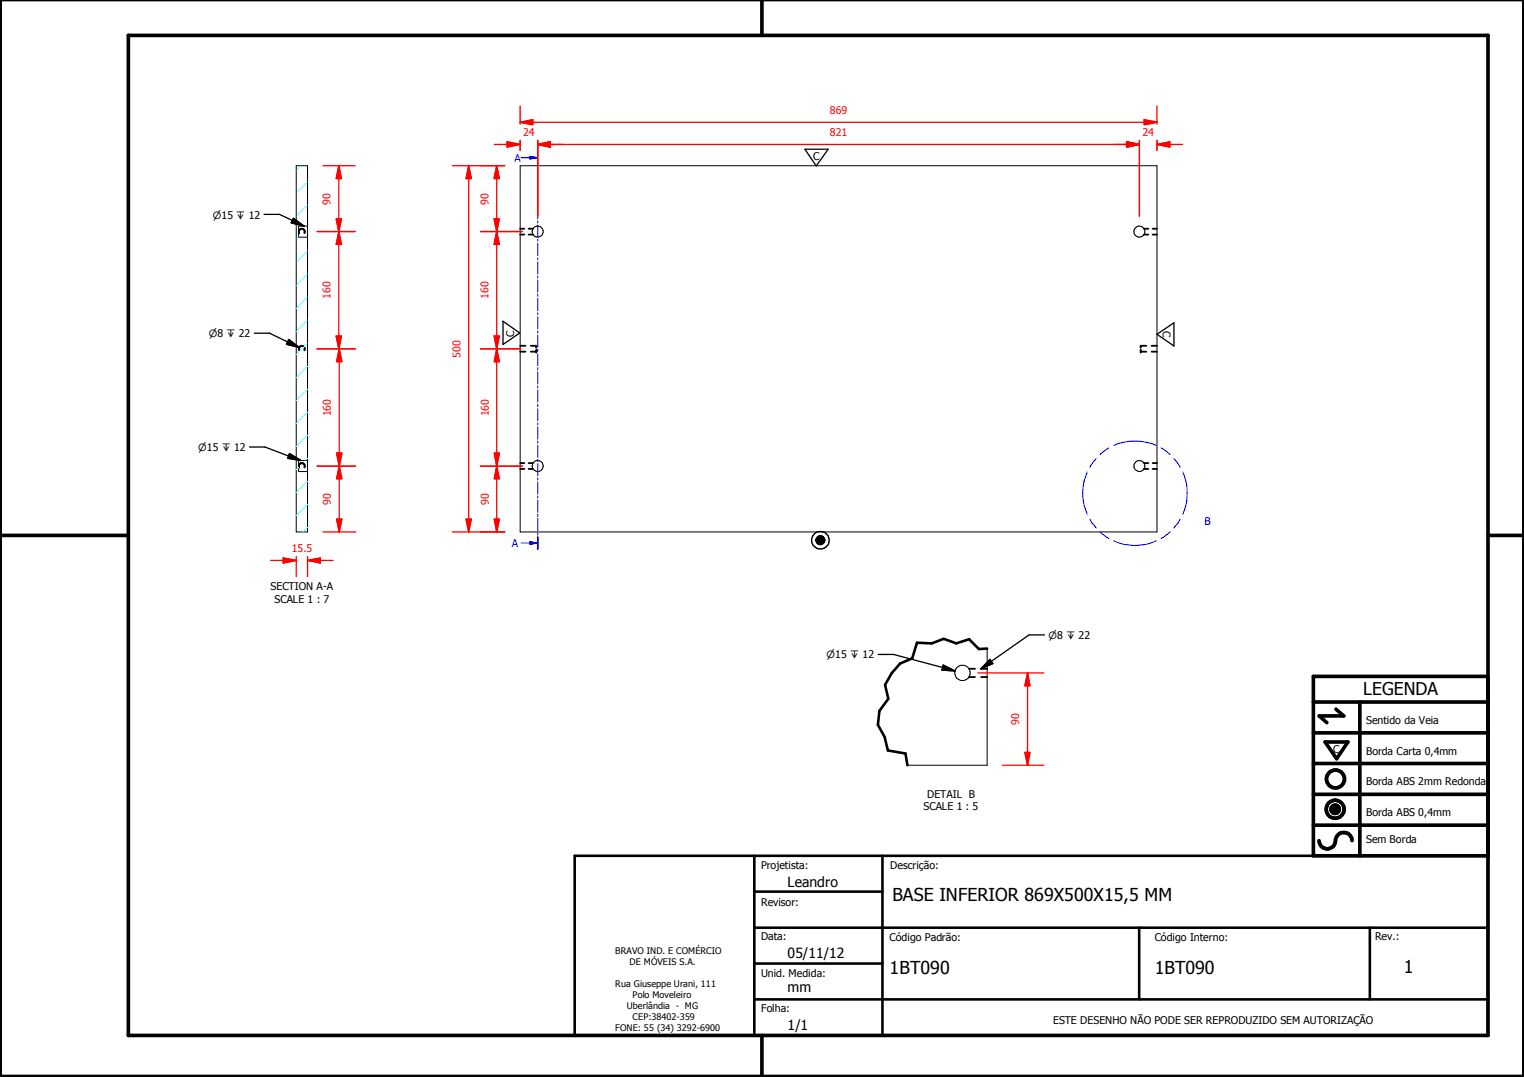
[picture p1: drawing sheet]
<svg xmlns="http://www.w3.org/2000/svg" width="297mm" height="210mm" viewBox="0 0 297 210" stroke-linecap="round" stroke-linejoin="round" font-family="sans-serif">
<g fill="none" stroke="#000" stroke-width=".35">
<path d="M58.3 45.4a.58 .58 0 0 1 .5-.8 .58 .58 0 0 1 .5 .8M101.4 44.6h.8M101.4 45.7h.8M103 44.6h.9M103 45.7h.9M223 44.6h.8M223 45.7h.8M224.7 44.6h.8M224.7 45.7h.8M58.3 68.3a.57 .57 0 0 1 .5-.9 .57 .57 0 0 1 .5 .9M101.4 67.4h1M101.4 68.5h1"/>
<path d="M103.5 67.4h1v.4M104.5 68.2v.3h-1M222.3 68.2v.3h1.1M223.4 67.4h-1.1v.4M224.4 67.4h1.1M224.4 68.5h1.1M58.3 91.1a.57 .57 0 0 1 .5-.8 .57 .57 0 0 1 .5 .8M101.4 90.3h.8M101.4 91.4h.8M103 90.3h.9M103 91.4h.9M223 90.3h.8"/>
<path d="M223 91.4h.8M224.7 90.3h.8M224.7 91.4h.8M188.9 130.3h1.1M188.9 132h1.1M191.2 130.3h1.2M191.2 132h1.2"/>
</g>
<g fill="#000">
<circle cx="104.5" cy="68.5" r=".18"/>
<circle cx="222.3" cy="68.5" r=".18"/>
</g>
<g fill="none" stroke="#000" stroke-width=".19">
<path d="M57.7 32.3h2.2v71.4h-2.2zM101.4 32.3h124.1v71.4h-124.1zM59.9 44.1h-1.7v2.1h1.7M59.9 89.7h-1.7v2.2h1.7M159 105.2l1.7 .1zM159 105.3l1.7 .1zM159 105.4l1.7 .1zM159.1 105.5h1.6zM159.1 105.5l1.6 .1zM159.1 105.1l1.6 .1zM159.1 105l1.6 .1zM159.1 105.6h1.6z"/>
<path d="M159.1 105.6l1.5 .1zM159.1 104.9l1.6 .1zM159.2 105.7h1.4zM159.2 105.7l1.4 .1zM159.2 104.9h1.5zM159.2 105.8h1.4zM159.2 105.8h1.3zM159.2 104.8l1.4 .1zM159.3 105.8h1.2zM159.3 105.8l1.2 .1zM159.3 104.7l1.3 .1h-1.4zM159.3 104.7l1.3 .1z"/>
<path d="M159.3 105.9h1.2zM159.3 105.9l1.1 .1zM159.3 104.6l1.2 .1zM159.3 104.6h1.2zM159.4 106h1zM159.4 106h.9zM159.4 104.6h1.1zM159.5 106h.8zM159.5 106l.7 .1zM159.5 104.6h.9zM159.5 104.6h.8zM159.6 106.1h.6z"/>
<path d="M159.6 104.5l.7 .1zM159.6 104.5h.6zM159.6 106.1h.5zM159.7 106.1h.4zM159.7 106.1h.3zM159.7 104.5h.5zM159.7 104.5h.4zM159.8 106.1h.2zM159.8 104.4l.3 .1zM159.8 104.4h.2zM192.4 126.4v22.7h-15.5M259.4 157.6l1.6 .1z"/>
<path d="M259.4 157.7l1.6 .1zM259.4 157.8l1.6 .1zM259.4 157.9h1.6v.1zM259.4 157.9l1.6 .1h-1.5zM259.4 157.6h1.6zM259.5 158h1.5zM259.5 158l1.4 .1zM259.5 157.5l1.5 .1zM259.5 158.1h1.4zM259.5 157.4l1.5 .1zM259.5 158.1l1.4 .1zM259.5 157.3l1.4 .1z"/>
<path d="M259.6 158.2h1.3zM259.6 158.2h1.2zM259.6 157.2l1.3 .1zM259.6 158.2l1.2 .1zM259.6 157.2h1.3zM259.7 158.3h1.1zM259.7 158.3l1 .1zM259.7 157.1l1.1 .1zM259.7 157.1h1.1zM259.8 158.4h.9zM259.8 158.4h.8zM259.8 157.1h1z"/>
<path d="M259.8 157.1h.9zM259.8 158.4l.8 .1zM259.8 157l.9 .1zM259.8 157h.8zM259.9 158.5h.7zM259.9 158.5h.6zM259.9 157h.7zM260 158.5h.5zM260 158.5h.4zM260 157h.6zM260.1 158.5h.3zM260.1 158.5h.2z"/>
<path d="M260.1 156.9l.4 .1zM260.1 156.9h.3zM260.1 156.9h.2z"/>
<circle cx="104.8" cy="45.1" r="1.08"/>
<circle cx="222.1" cy="45.1" r="1.08"/>
<circle cx="104.8" cy="90.8" r="1.07"/>
<circle cx="222.1" cy="90.8" r="1.08"/>
<circle cx="187.6" cy="131.1" r="1.49"/>
</g>
<path d="M192.4 126.4l-1.6 .1-1.9-1.9-2.5 .8-2.5-.9-2.3 .9-2.9-.1-.9 3-2.4 1-1.6 1.9-1.3 2.3 .6 2.7-1.7 2.4-.3 2.7 1.3 2.3 .7 2.7 3.4 .6 .4 2.2M112 166.8h178v35h-178zM147 173.8h25M147 166.8v35M172 166.8v35M147 194.8h143M147 180.8h143M147 187.8h25M222 180.8v14M267 180.8v14" fill="none" stroke="#000" stroke-width=".51"/>
<g fill="#000">
<path d="M159.1 105.1l1.6 .1zM159.1 105l1.6 .1zM159.1 104.9l1.6 .1zM159.2 104.9h1.5zM159.2 104.8l1.4 .1zM159.3 104.7l1.3 .1h-1.4zM159.3 104.7l1.3 .1zM159.3 104.6l1.2 .1zM159.3 104.6h1.2zM159.4 104.6h1.1zM159.5 104.6h.9zM159.5 104.6h.8z"/>
<path d="M159.6 104.5l.7 .1zM159.6 104.5h.6zM159.7 104.5h.5zM159.7 104.5h.4zM159.8 104.4l.3 .1zM159.8 104.4h.2zM159.7 106.1h.3zM159.8 106.1h.2zM159.6 106.1h.5zM159.7 106.1h.4zM159.6 106.1h.6zM159.5 106l.7 .1z"/>
<path d="M159.4 106h.9zM159.5 106h.8zM159.3 105.9l1.1 .1zM159.4 106h1zM159.3 105.8l1.2 .1zM159.3 105.9h1.2zM159.2 105.8h1.3zM159.3 105.8h1.2zM159.2 105.7l1.4 .1zM159.2 105.8h1.4zM159.1 105.6l1.5 .1zM159.2 105.7h1.4z"/>
<path d="M159.1 105.5h1.6zM159.1 105.5l1.6 .1zM159.1 105.6h1.6zM159 105.2l1.7 .1zM159 105.3l1.7 .1zM159 105.4l1.7 .1zM259.4 157.6h1.6zM259.5 157.5l1.5 .1zM259.5 157.4l1.5 .1zM259.5 157.3l1.4 .1zM259.6 157.2l1.3 .1zM259.6 157.2h1.3z"/>
<path d="M259.7 157.1l1.1 .1zM259.7 157.1h1.1zM259.8 157.1h1zM259.8 157.1h.9zM259.8 157l.9 .1zM259.8 157h.8zM259.9 157h.7zM260 157h.6zM260.1 156.9l.4 .1zM260.1 156.9h.3zM260.1 156.9h.2zM260.1 158.5h.2z"/>
<path d="M260 158.5h.4zM260.1 158.5h.3zM259.9 158.5h.6zM260 158.5h.5zM259.8 158.4l.8 .1zM259.9 158.5h.7zM259.8 158.4h.8zM259.7 158.3l1 .1zM259.8 158.4h.9zM259.6 158.2l1.2 .1zM259.7 158.3h1.1zM259.6 158.2h1.2z"/>
<path d="M259.5 158.1l1.4 .1zM259.6 158.2h1.3zM259.5 158l1.4 .1zM259.5 158.1h1.4zM259.4 157.9l1.6 .1h-1.5zM259.5 158h1.5zM259.4 157.6l1.6 .1zM259.4 157.7l1.6 .1zM259.4 157.8l1.6 .1zM259.4 157.9h1.6v.1z"/>
</g>
<g fill="none" stroke="#000" stroke-width=".71">
<path d="M148.5 0v6.9M297 -.1v209.9h-297v-209.9M25 6.9h265v194.9h-265zM0 104.4h25M290 104.4h7M256 136.8h34M260.4 138.2l1.5 1.3h-4.8l1.5 1.3M265 136.8v30M290 131.8h-34v35h34M256 154.8h34M256 148.8h34M256 142.8h34"/>
<path d="M258.3 144.6h4.4l-2.2 3.3zM256 160.8h34M257.1 163.8a1.62 1.62 0 0 0 1.8 1.6 1.62 1.62 0 0 0 1.4-1.9 1.63 1.63 0 0 1 1.7-1.2 1.63 1.63 0 0 1 1.5 1.5M148.5 201.8v8"/>
<circle cx="260.2" cy="157.7" r="1.76"/>
<circle cx="260.2" cy="157.7" r=".82"/>
<circle cx="260.3" cy="151.8" r="1.76"/>
</g>
<g fill="none" stroke="#00f" stroke-width=".19">
<path d="M103.3 30.7h1.5M104.8 29.5v2.4M104.8 32.3v.5M104.8 33.1v2.4M104.8 35.9v.4M104.8 36.7v2.4M104.8 39.5v.4M104.8 40.3v2.4M104.8 43.1v.4M104.8 43.9v2.3M104.8 46.6v.4M104.8 47.4v2.4"/>
<path d="M104.8 50.2v.4M104.8 51v2.4M104.8 53.8v.4M104.8 54.6v2.4M104.8 57.3v.5M104.8 58.2v2.3M104.8 60.9v.4M104.8 61.7v2.4M104.8 64.5v.4M104.8 65.3v2.4M104.8 68.1v.4M104.8 68.9v2.3"/>
<path d="M104.8 71.6v.5M104.8 72.5v2.3M104.8 75.2v.4M104.8 76v2.4M104.8 78.8v.4M104.8 79.6v2.4M104.8 82.4v.4M104.8 83.2v2.4M104.8 85.9v.5M104.8 86.8v2.4M104.8 89.5v.5M104.8 90.3v2.4"/>
<path d="M104.8 93.1v.5M104.8 93.9v2.4M104.8 96.7v.4M104.8 97.5v2.4M104.8 100.2v.5M104.8 101v2.5M104.8 103.8v.5M104.8 104.6v2.4"/>
</g>
<path d="M104.8 29.5v2.4M104.8 104.6v2.4" fill="none" stroke="#00f" stroke-width=".3"/>
<path d="M103.3 30.5l1.5 .2-1.5 .3z" fill="#00f"/>
<path d="M101.6 30.7h1.7M103.3 30.5l1.5 .2-1.5 .3zM103.3 105.8h1.5" fill="none" stroke="#00f" stroke-width=".19"/>
<path d="M103.3 105.6l1.5 .2-1.5 .3z" fill="#00f"/>
<g fill="none" stroke="#00f" stroke-width=".19">
<path d="M211.9 92a10 10 0 0 0 0 8.2M213.7 89.3l-1.3 1.8M216.1 87.3l-1.7 1.3M217.1 86.8a10.5 10.5 0 0 1 8.3 0M226.3 87.3l1.7 1.3M228.8 89.3l1.2 1.8M230.5 92a10.5 10.5 0 0 1 0 8.2M101.6 105.8h1.7M103.3 105.6l1.5 .2-1.5 .3zM212.4 101.2l1.3 1.7M214.4 103.7l1.7 1.2M217.1 105.4a10.1 10.1 0 0 0 8.3 0"/>
<path d="M228 103.7l-1.7 1.2M230 101.2l-.4 .8-.8 .9"/>
</g>
<g fill="none" stroke="#0ff" stroke-width=".19">
<path d="M58.6 32.3l-.9 .9M59.9 40l-2.2 2.2M59.9 35.5l-2.2 2.2M58.2 46.1l-.5 .6M59.9 57.9l-2.2 2.2M59.9 53.4l-2.2 2.2M59.9 48.9l-2.2 2.2M59.9 75.9l-2.2 2.2M59.9 71.4l-2.2 2.2M59.9 66.9l-2.2 2.2M59.9 62.4l-2.2 2.2M58.2 91.1l-.5 .4"/>
<path d="M59.9 98.3l-2.2 2.2M59.9 93.8l-2.2 2.2M59.9 89.3l-.4 .4M59.9 84.8l-2.2 2.2M59.9 80.3l-2.2 2.2M59.9 102.8l-.9 .9"/>
</g>
<g fill="none" stroke="#000" stroke-width=".25">
<path d="M156.9 29.1h4.5l-2.3 3.2zM98 62.6l3.3 2.3-3.3 2.2zM225.5 65.2l3.3-2.3v4.5z"/>
<circle cx="159.9" cy="105.3" r="1.71"/>
<circle cx="159.9" cy="105.3" r=".85"/>
</g>
<path d="M96.8 32.3v2.5" fill="none" stroke="#f00" stroke-width=".25"/>
<path d="M96.8 32.3l.5 2.5h-1z" fill="#f00"/>
<path d="M96.8 32.3l.5 2.5h-1zM96.8 42.7v2.4" fill="none" stroke="#f00" stroke-width=".25"/>
<path d="M96.3 42.7h1l-.5 2.4z" fill="#f00"/>
<path d="M93.6 32.3h4.8M96.8 34.8v7.9M93.6 45.1h8.2M96.3 42.7h1l-.5 2.4zM96.8 45.1v2.5" fill="none" stroke="#f00" stroke-width=".25"/>
<path d="M96.8 45.1l.5 2.5h-1z" fill="#f00"/>
<path d="M96.8 45.1l.5 2.5h-1zM96.8 65.5v2.5" fill="none" stroke="#f00" stroke-width=".25"/>
<path d="M96.3 65.5h1l-.5 2.5z" fill="#f00"/>
<path d="M93.6 45.1h8.2M96.8 47.6v17.9M93.6 68h7.9M96.3 65.5h1l-.5 2.5zM96.8 68v2.5" fill="none" stroke="#f00" stroke-width=".25"/>
<path d="M96.8 68l.5 2.5h-1z" fill="#f00"/>
<path d="M96.8 68l.5 2.5h-1zM96.8 88.3v2.5" fill="none" stroke="#f00" stroke-width=".25"/>
<path d="M96.3 88.3h1l-.5 2.5z" fill="#f00"/>
<path d="M93.6 68h7.9M96.8 70.5v17.8M93.6 90.8h8.2M96.3 88.3h1l-.5 2.5zM96.8 90.8v2.5" fill="none" stroke="#f00" stroke-width=".25"/>
<path d="M96.8 90.8l.5 2.5h-1z" fill="#f00"/>
<path d="M96.8 90.8l.5 2.5h-1zM96.8 101.2v2.5" fill="none" stroke="#f00" stroke-width=".25"/>
<path d="M96.3 101.2h1l-.5 2.5z" fill="#f00"/>
<path d="M93.6 90.8h8.2M96.8 93.3v7.9M91.4 101.2v2.5M93.6 103.7h4.8M96.3 101.2h1l-.5 2.5z" fill="none" stroke="#f00" stroke-width=".25"/>
<path d="M90.8 101.2h1.1l-.5 2.5z" fill="#f00"/>
<path d="M91.4 32.3v2.5M90.8 101.2h1.1l-.5 2.5z" fill="none" stroke="#f00" stroke-width=".25"/>
<path d="M91.4 32.3l.5 2.5h-1.1z" fill="#f00"/>
<path d="M88.2 32.3h10.2M91.4 32.3l.5 2.5h-1.1zM91.4 34.8v66.4M98.8 28.2h2.6M88.2 103.7h10.2" fill="none" stroke="#f00" stroke-width=".25"/>
<path d="M98.8 27.6l2.6 .6-2.6 .5z" fill="#f00"/>
<path d="M98.8 27.6l2.6 .6-2.6 .5zM104.8 28.2h2.5" fill="none" stroke="#f00" stroke-width=".25"/>
<path d="M104.8 28.2l2.5-.6v1.1z" fill="#f00"/>
<path d="M96.3 28.2h2.5M101.4 27.3v2M104.8 28.2l2.5-.6v1.1zM104.8 28.2h5M104.8 27.3v14.9" fill="none" stroke="#f00" stroke-width=".25"/>
<path d="M104.8 28.2l2.5-.6v1.1z" fill="#f00"/>
<path d="M104.8 28.2l2.5-.6v1.1zM219.6 28.2h2.5" fill="none" stroke="#f00" stroke-width=".25"/>
<path d="M219.6 27.6l2.5 .6-2.5 .5z" fill="#f00"/>
<path d="M104.8 27.3v14.9M107.3 28.2h114.8M219.6 27.6l2.5 .6-2.5 .5zM222.1 27.3v14.9" fill="none" stroke="#f00" stroke-width=".25"/>
<path d="M219.6 27.6l2.5 .6-2.5 .5z" fill="#f00"/>
<path d="M219.6 27.6l2.5 .6-2.5 .5zM225.5 28.2h2.5" fill="none" stroke="#f00" stroke-width=".25"/>
<path d="M225.5 28.2l2.5-.6v1.1z" fill="#f00"/>
<path d="M101.4 23.8h2.4M217.1 28.2h2.5M222.1 27.3v14.9M225.5 28.2l2.5-.6v1.1zM225.5 27.3v2M228 28.2h2.5" fill="none" stroke="#f00" stroke-width=".25"/>
<path d="M101.4 23.8l2.4-.5v1z" fill="#f00"/>
<path d="M101.4 23.8l2.4-.5v1zM103.8 23.3l-2.4 .5M223 23.8h2.5" fill="none" stroke="#f00" stroke-width=".25"/>
<path d="M223 23.3l2.5 .5-2.5 .5z" fill="#f00"/>
<path d="M101.4 23.8l1.9 .4M101.4 20.7v3.5M101.4 27.3v2M103.8 23.8h119.2M103.8 23.3v.9M223 23.3l2.5 .5-2.5 .5zM223 24.2v-.9l2.5 .5-1.9 .4M225.5 20.7v3.5M225.5 27.3v2M55.2 109.2h2.5" fill="none" stroke="#f00" stroke-width=".25"/>
<path d="M55.2 108.8l2.5 .4-2.5 .5z" fill="#f00"/>
<path d="M55.2 108.8l2.5 .4-2.5 .5zM59.9 109.2h2.5" fill="none" stroke="#f00" stroke-width=".25"/>
<path d="M59.9 109.2l2.5-.4v.9z" fill="#f00"/>
<path d="M66 32.3v2.5M52.7 109.2h2.5M57.7 108.5v3.9M59.9 109.2l2.5-.4v.9zM59.9 108.5v3.9M62.4 109.2h2.5" fill="none" stroke="#f00" stroke-width=".25"/>
<path d="M51.5 41.8h3l4.8 2.3M57.2 42.5l2.1 1.6-2.5-.7zM49.6 64.9h2.9l5.8 2.8M56.3 66.2l2 1.5-2.5-.6zM48.6 87.1h3l7 2.6M56.4 88.4l2.2 1.3-2.5-.4z" fill="none" stroke="#000" stroke-width=".25"/>
<path d="M57.2 42.5l2.1 1.6-2.5-.7zM56.3 66.2l2 1.5-2.5-.6zM56.4 88.4l2.2 1.3-2.5-.4z" fill="#000"/>
<path d="M66 32.3l.5 2.5h-1z" fill="#f00"/>
<path d="M66 32.3l.5 2.5h-1zM66 42.7v2.4" fill="none" stroke="#f00" stroke-width=".25"/>
<path d="M65.5 42.7h1l-.5 2.4z" fill="#f00"/>
<path d="M62.9 32.3h6.3M66 34.8v7.9M61.8 45.1h7.4M65.5 42.7h1l-.5 2.4zM66 45.1v2.5" fill="none" stroke="#f00" stroke-width=".25"/>
<path d="M66 45.1l.5 2.5h-1z" fill="#f00"/>
<path d="M66 45.1l.5 2.5h-1zM66 65.5v2.5" fill="none" stroke="#f00" stroke-width=".25"/>
<path d="M65.5 65.5h1l-.5 2.5z" fill="#f00"/>
<path d="M61.8 45.1h7.4M66 47.6v17.9M61.8 68h7.4M65.5 65.5h1l-.5 2.5zM66.1 68v2.5" fill="none" stroke="#f00" stroke-width=".25"/>
<path d="M66.1 68l.5 2.5h-1z" fill="#f00"/>
<path d="M66.1 68l.5 2.5h-1zM66.1 88.3v2.5" fill="none" stroke="#f00" stroke-width=".25"/>
<path d="M65.6 88.3h1l-.5 2.5z" fill="#f00"/>
<path d="M61.8 68h7.5M66.1 70.5v17.8M61.8 90.8h7.5M65.6 88.3h1l-.5 2.5zM66.1 90.8v2.5" fill="none" stroke="#f00" stroke-width=".25"/>
<path d="M66.1 90.8l.5 2.5h-1z" fill="#f00"/>
<path d="M66.1 90.8l.5 2.5h-1zM66.1 101.2v2.5" fill="none" stroke="#f00" stroke-width=".25"/>
<path d="M65.6 101.2h1l-.5 2.5z" fill="#f00"/>
<path d="M61.8 90.8h7.5M66.1 93.3v7.9M62.9 103.7h6.4M65.6 101.2h1l-.5 2.5zM200.3 131.1v2.5" fill="none" stroke="#f00" stroke-width=".25"/>
<path d="M171.2 127.6h3l11.9 3.2M183.9 129.6l2.2 1.2-2.5-.2zM193 128.5l.5 .8-2.3 1zM203.6 123.7h-3l-9.4 6.6" fill="none" stroke="#000" stroke-width=".25"/>
<path d="M183.9 129.6l2.2 1.2-2.5-.2zM193 128.5l.5 .8-2.3 1z" fill="#000"/>
<path d="M200.3 131.1l.4 2.5h-.9z" fill="#f00"/>
<path d="M200.3 131.1l.4 2.5h-.9zM200.3 146.6v2.5" fill="none" stroke="#f00" stroke-width=".25"/>
<path d="M199.8 146.6h.9l-.4 2.5z" fill="#f00"/>
<path d="M190.6 131.1h12.9M200.3 133.6v13M195.4 149.1h8.1M199.8 146.6h.9l-.4 2.5z" fill="none" stroke="#f00" stroke-width=".25"/>
<g font-size="3.5">
<text x="173.9" y="175.7">BASE INFERIOR 869X500X15,5 MM</text>
<text x="173.4" y="189.7">1BT090</text>
<text x="225.1" y="189.7">1BT090</text>
<text x="273.6" y="189.7">1</text>
</g>
<text font-size="3.4" x="265.7" y="135.4">LEGENDA</text>
<g font-size="2.7">
<text x="153.5" y="172.8">Leandro</text>
<text x="153.5" y="186.6">05/11/12</text>
<text x="153.5" y="193.4">mm</text>
<text x="153.5" y="200.8">1/1</text>
</g>
<g font-size="2.1" fill="#f00">
<text x="161.8" y="22.2">869</text>
<text x="102" y="26.6">24</text>
<text x="161.8" y="26.5">821</text>
<text x="222.7" y="26.6">24</text>
<text x="64.4" y="39.9" transform="rotate(-90 64.4 39.9)">90</text>
<text x="95.2" y="39.9" transform="rotate(-90 95.2 39.9)">90</text>
<text x="64.4" y="58.3" transform="rotate(-90 64.4 58.3)">160</text>
<text x="95.2" y="58.3" transform="rotate(-90 95.2 58.3)">160</text>
<text x="89.7" y="69.7" transform="rotate(-90 89.7 69.7)">500</text>
<text x="64.5" y="81.2" transform="rotate(-90 64.5 81.2)">160</text>
<text x="95.2" y="81.2" transform="rotate(-90 95.2 81.2)">160</text>
<text x="64.5" y="98.4" transform="rotate(-90 64.5 98.4)">90</text>
<text x="95.2" y="98.4" transform="rotate(-90 95.2 98.4)">90</text>
<text x="56.9" y="107.7">15.5</text>
<text x="198.7" y="141.3" transform="rotate(-90 198.7 141.3)">90</text>
</g>
<g font-size="2.1" fill="#00f">
<text x="100.3" y="31.5">A</text>
<text x="99.8" y="106.6">A</text>
<text x="234.8" y="102.4">B</text>
</g>
<g font-size="2.1">
<text x="158.5" y="31.2">C</text>
<text x="100.2" y="65.6" transform="rotate(-90 100.2 65.6)">C</text>
<text x="226.6" y="64.5" transform="rotate(90 226.6 64.5)">C</text>
<text x="52.7" y="114.9">SECTION A-A</text>
<text x="53.5" y="117.4">SCALE 1 : 7</text>
<text x="266.3" y="141.1">Sentido da Veia</text>
<text x="259.8" y="146.7">C</text>
<text x="266.3" y="147.2">Borda Carta 0,4mm</text>
<text x="180.7" y="155.5">DETAIL B</text>
<text x="266.3" y="153.1">Borda ABS 2mm Redonda</text>
<text x="180" y="157.9">SCALE 1 : 5</text>
<text x="266.3" y="159">Borda ABS 0,4mm</text>
<text x="266.3" y="164.4">Sem Borda</text>
<text x="148.4" y="169.3">Projetista:</text>
<text x="173.5" y="169.5">Descrição:</text>
<text x="148.4" y="176.6">Revisor:</text>
<text x="148.4" y="183.2">Data:</text>
<text x="173.4" y="183.3">Código Padrão:</text>
<text x="225.1" y="183.3">Código Interno:</text>
<text x="268" y="183.2">Rev.:</text>
<text x="148.4" y="190.5">Unid. Medida:</text>
<text x="148.4" y="197.2">Folha:</text>
<text x="205.3" y="199.5">ESTE DESENHO NÃO PODE SER REPRODUZIDO SEM AUTORIZAÇÃO</text>
</g>
<g font-size="1.9">
<text x="41.5" y="42.6">⌀15 ↧ 12</text>
<text x="40.7" y="65.7">⌀8 ↧ 22</text>
<text x="38.6" y="87.9">⌀15 ↧ 12</text>
<text x="204.4" y="124.5">⌀8 ↧ 22</text>
<text x="161.1" y="128.3">⌀15 ↧ 12</text>
</g>
<g font-size="1.8">
<text x="119.9" y="186">BRAVO IND. E COMÉRCIO</text>
<text x="122.7" y="188.1">DE MÓVEIS S.A.</text>
<text x="119.9" y="192.4">Rua Giuseppe Urani, 111</text>
<text x="122.2" y="196.7">Uberlândia - MG</text>
<text x="123.3" y="194.6">Polo Moveleiro</text>
<text x="119.9" y="201">FONE: 55 (34) 3292-6900</text>
<text x="123.3" y="198.8">CEP:38402-359</text>
</g>
</svg>
